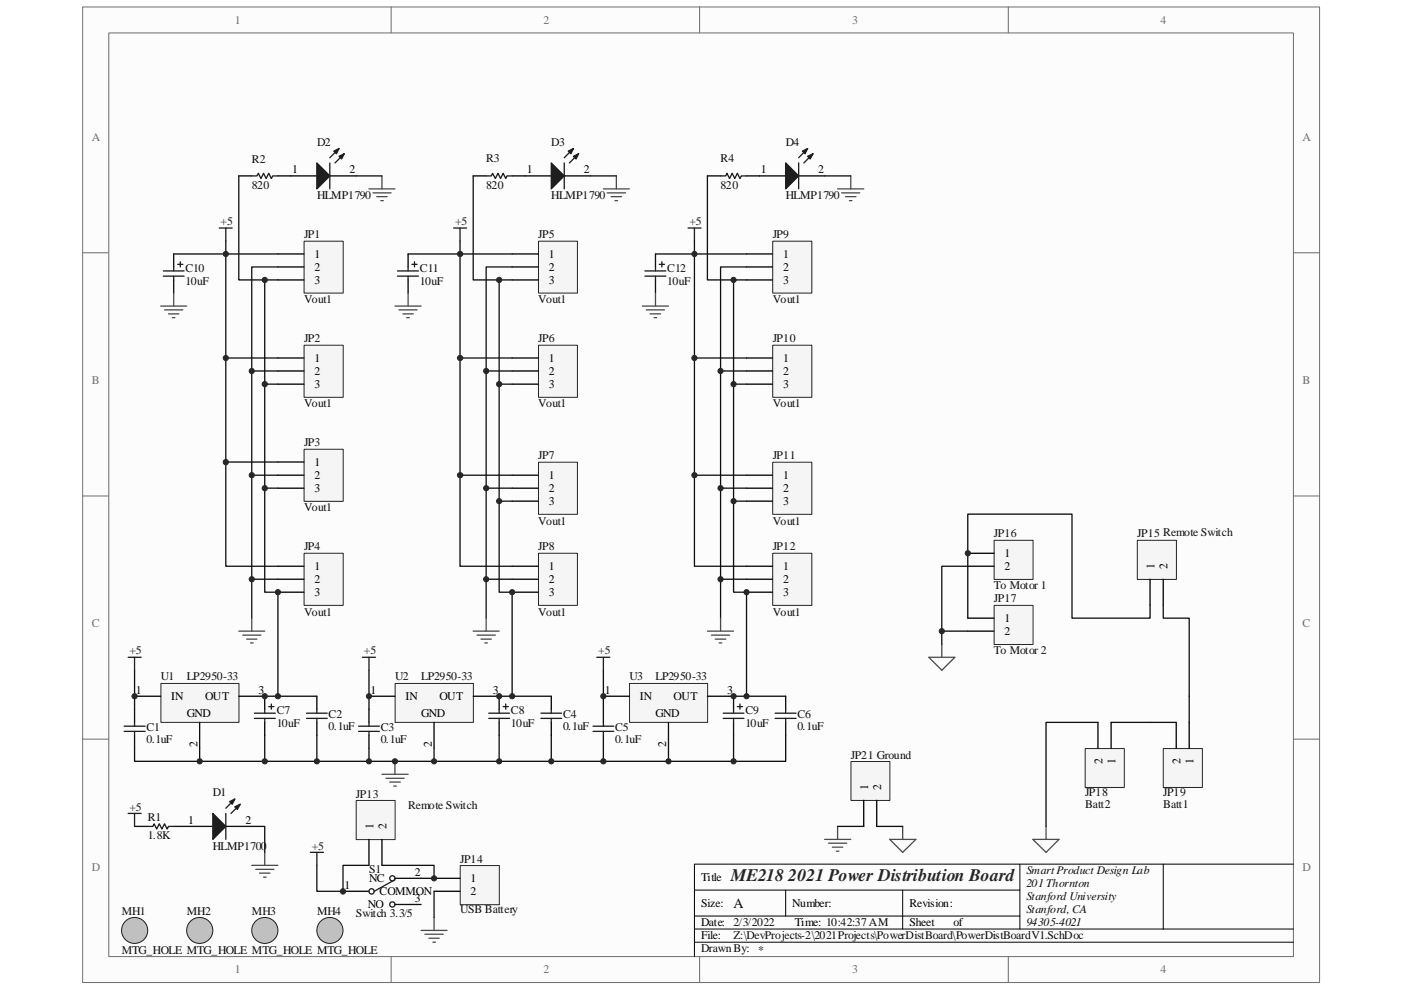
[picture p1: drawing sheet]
<svg xmlns="http://www.w3.org/2000/svg" width="297mm" height="210mm" viewBox="0 0 297 210" stroke-linecap="round" stroke-linejoin="round" font-family="sans-serif">
<path d="M17.6 1.5h262.2v206.8h-262.2z" fill="#fcfcfc"/>
<path d="M17.5 1.5h262.3v206.8h-262.3z" fill="none" stroke="#6e6e6e" stroke-width=".21"/>
<path d="M23.1 7h251.1v195.8h-251.1z" fill="#fcfcfc"/>
<g fill="none" stroke="#6e6e6e" stroke-width=".21">
<path d="M23.1 7h251.1v195.8h-251.1zM82.9 1.4v5.5M148.3 1.4v5.5M213.8 1.4v5.5M17.5 53.6h5.5M274.2 53.6h5.5M17.5 105.2h5.5M274.2 105.2h5.5M17.5 156.7h5.5M274.2 156.7h5.5M82.9 202.8v5.5M148.3 202.8v5.5"/>
<path d="M213.8 202.8v5.5"/>
</g>
<path d="M147.2 188.7h69M147.2 197h127M147.2 194.2h69M147.2 199.8h127M166.6 188.7v5.5M191.4 188.7v8.3M216.2 183.2v13.8M246.6 183.2h-99.4v19.6M274.2 183.2h-27.6v13.8" fill="none" stroke="#000" stroke-width=".21"/>
<path d="M64.5 51.2h8.3v10.9h-8.3z" fill="#f5f5f5"/>
<path d="M64.5 51.1h8.3v11h-8.3z" fill="none" stroke="#262626" stroke-width=".21"/>
<path d="M58.9 53.8h5.5M58.9 56.6h5.5M58.9 59.4h5.5" fill="none" stroke="#000" stroke-width=".28"/>
<path d="M64.5 73.2h8.3v11h-8.3z" fill="#f5f5f5"/>
<path d="M64.5 73.2h8.3v11h-8.3z" fill="none" stroke="#262626" stroke-width=".21"/>
<path d="M58.9 75.9h5.5M58.9 78.7h5.5M58.9 81.4h5.5" fill="none" stroke="#000" stroke-width=".28"/>
<path d="M64.5 95.3h8.3v11h-8.3z" fill="#f5f5f5"/>
<path d="M64.5 95.2h8.3v11.1h-8.3z" fill="none" stroke="#262626" stroke-width=".21"/>
<path d="M58.9 98h5.5M58.9 100.8h5.5M58.9 103.5h5.5" fill="none" stroke="#000" stroke-width=".28"/>
<path d="M64.5 117.3h8.3v11.1h-8.3z" fill="#f5f5f5"/>
<path d="M64.5 117.3h8.3v11.1h-8.3z" fill="none" stroke="#262626" stroke-width=".21"/>
<path d="M58.9 120.1h5.5M58.9 122.8h5.5M58.9 125.6h5.5" fill="none" stroke="#000" stroke-width=".28"/>
<path d="M114.2 51.2h8.2v10.9h-8.2z" fill="#f5f5f5"/>
<path d="M114.2 51.1h8.2v11h-8.2z" fill="none" stroke="#262626" stroke-width=".21"/>
<path d="M108.6 53.8h5.5M108.6 56.6h5.5M108.6 59.4h5.5" fill="none" stroke="#000" stroke-width=".28"/>
<path d="M114.2 73.2h8.2v11h-8.2z" fill="#f5f5f5"/>
<path d="M114.2 73.2h8.2v11h-8.2z" fill="none" stroke="#262626" stroke-width=".21"/>
<path d="M108.6 75.9h5.5M108.6 78.7h5.5M108.6 81.4h5.5" fill="none" stroke="#000" stroke-width=".28"/>
<path d="M114.2 98h8.2v11.1h-8.2z" fill="#f5f5f5"/>
<path d="M114.2 98h8.2v11.1h-8.2z" fill="none" stroke="#262626" stroke-width=".21"/>
<path d="M108.6 100.8h5.5M108.6 103.5h5.5M108.6 106.3h5.5" fill="none" stroke="#000" stroke-width=".28"/>
<path d="M114.2 117.3h8.2v11.1h-8.2z" fill="#f5f5f5"/>
<path d="M114.2 117.3h8.2v11.1h-8.2z" fill="none" stroke="#262626" stroke-width=".21"/>
<path d="M108.6 120.1h5.5M108.6 122.8h5.5M108.6 125.6h5.5" fill="none" stroke="#000" stroke-width=".28"/>
<path d="M163.9 51.2h8.2v10.9h-8.2z" fill="#f5f5f5"/>
<path d="M163.8 51.1h8.3v11h-8.3z" fill="none" stroke="#262626" stroke-width=".21"/>
<path d="M158.3 53.8h5.5M158.3 56.6h5.5M158.3 59.4h5.5" fill="none" stroke="#000" stroke-width=".28"/>
<path d="M163.9 73.2h8.2v11h-8.2z" fill="#f5f5f5"/>
<path d="M163.8 73.2h8.3v11h-8.3z" fill="none" stroke="#262626" stroke-width=".21"/>
<path d="M158.3 75.9h5.5M158.3 78.7h5.5M158.3 81.4h5.5" fill="none" stroke="#000" stroke-width=".28"/>
<path d="M163.9 98h8.2v11.1h-8.2z" fill="#f5f5f5"/>
<path d="M163.8 98h8.3v11.1h-8.3z" fill="none" stroke="#262626" stroke-width=".21"/>
<path d="M158.3 100.8h5.5M158.3 103.5h5.5M158.3 106.3h5.5" fill="none" stroke="#000" stroke-width=".28"/>
<path d="M163.9 117.3h8.2v11.1h-8.2z" fill="#f5f5f5"/>
<path d="M163.8 117.3h8.3v11.1h-8.3z" fill="none" stroke="#262626" stroke-width=".21"/>
<path d="M158.3 120.1h5.5M158.3 122.8h5.5M158.3 125.6h5.5" fill="none" stroke="#000" stroke-width=".28"/>
<path d="M34.2 144.9h16.5v8.3h-16.5z" fill="#f5f5f5"/>
<path d="M34.1 144.9h16.6v8.3h-16.6z" fill="none" stroke="#262626" stroke-width=".21"/>
<path d="M28.5 147.6h5.6M42.3 153.2v5.5M50.6 147.6h5.5" fill="none" stroke="#000" stroke-width=".28"/>
<path d="M83.8 144.9h16.6v8.3h-16.6z" fill="#f5f5f5"/>
<path d="M83.8 144.9h16.6v8.3h-16.6z" fill="none" stroke="#262626" stroke-width=".21"/>
<path d="M78.2 147.6h5.5M92 153.2v5.5M100.3 147.6h5.5" fill="none" stroke="#000" stroke-width=".28"/>
<path d="M133.5 144.9h16.5v8.3h-16.5z" fill="#f5f5f5"/>
<path d="M133.5 144.9h16.5v8.3h-16.5z" fill="none" stroke="#262626" stroke-width=".21"/>
<path d="M56.1 147.6v2.8M56.1 153.2v2.7M105.8 147.6v2.8M105.8 153.2v2.7M127.9 147.6h5.5M141.7 153.2v5.5M150 147.6h5.5v2.8M155.5 153.2v2.7" fill="none" stroke="#000" stroke-width=".28"/>
<g fill="none" stroke="#1c1c1c" stroke-width=".28">
<path d="M53.9 151.2h4.5M53.9 152.3h4.5M56.1 150.4v.8M56.1 152.3v.9M57 149.8h1.1M57.5 149.3v1.1M103.6 151.2h4.4M103.6 152.3h4.4M105.8 150.4v.8M105.8 152.3v.9M106.7 149.8h1.1M107.2 149.3v1.1"/>
<path d="M153.3 151.2h4.4M153.3 152.3h4.4M155.5 150.4v.8M155.5 152.3v.9M156.3 149.8h1.1M156.9 149.3v1.1"/>
</g>
<circle cx="28.6" cy="197.3" r="2.77" fill="#c0c0c0"/>
<circle cx="28.6" cy="197.3" r="2.77" fill="none" stroke="#1c1c1c" stroke-width=".21"/>
<circle cx="42.4" cy="197.3" r="2.77" fill="#c0c0c0"/>
<circle cx="42.4" cy="197.3" r="2.77" fill="none" stroke="#1c1c1c" stroke-width=".21"/>
<circle cx="56.2" cy="197.3" r="2.77" fill="#c0c0c0"/>
<circle cx="56.2" cy="197.3" r="2.77" fill="none" stroke="#1c1c1c" stroke-width=".21"/>
<circle cx="70" cy="197.3" r="2.77" fill="#c0c0c0"/>
<circle cx="70" cy="197.3" r="2.77" fill="none" stroke="#1c1c1c" stroke-width=".21"/>
<path d="M61.7 37.3h5.5M69.9 37.3h5.6" fill="none" stroke="#000" stroke-width=".28"/>
<path d="M67.2 34.5l2.7 2.8-2.7 2.7z" fill="#1c1c1c"/>
<path d="M67.2 34.5l2.7 2.8-2.7 2.7zM71.9 31.5l-2 1.9M73 32.6l-2 1.9" fill="none" stroke="#1c1c1c" stroke-width=".28"/>
<path d="M71.9 33.1l1.1-.5-.6 1.1z" fill="#1c1c1c"/>
<path d="M71.9 33.1l1.1-.5-.6 1.1z" fill="none" stroke="#1c1c1c" stroke-width=".28"/>
<path d="M70.8 32l1.1-.5-.6 1.1z" fill="#1c1c1c"/>
<path d="M69.9 34.5v5.5M70.8 32l1.1-.5-.6 1.1z" fill="none" stroke="#1c1c1c" stroke-width=".28"/>
<path d="M111.3 37.3h5.6M119.6 37.3h5.6" fill="none" stroke="#000" stroke-width=".28"/>
<path d="M116.9 34.5l2.7 2.8-2.7 2.7z" fill="#1c1c1c"/>
<path d="M116.9 34.5l2.7 2.8-2.7 2.7zM121.6 31.5l-2 1.9M122.7 32.6l-2 1.9" fill="none" stroke="#1c1c1c" stroke-width=".28"/>
<path d="M121.6 33.1l1.1-.5-.6 1.1z" fill="#1c1c1c"/>
<path d="M121.6 33.1l1.1-.5-.6 1.1z" fill="none" stroke="#1c1c1c" stroke-width=".28"/>
<path d="M120.5 32l1.1-.5-.6 1.1z" fill="#1c1c1c"/>
<path d="M119.6 34.5v5.5M120.5 32l1.1-.5-.6 1.1z" fill="none" stroke="#1c1c1c" stroke-width=".28"/>
<path d="M161 37.3h5.6M169.3 37.3h5.5" fill="none" stroke="#000" stroke-width=".28"/>
<path d="M166.6 34.5l2.7 2.8-2.7 2.7z" fill="#1c1c1c"/>
<path d="M166.6 34.5l2.7 2.8-2.7 2.7zM171.2 31.5l-1.9 1.9M172.4 32.6l-2 1.9" fill="none" stroke="#1c1c1c" stroke-width=".28"/>
<path d="M171.2 33.1l1.2-.5-.6 1.1z" fill="#1c1c1c"/>
<path d="M171.2 33.1l1.2-.5-.6 1.1z" fill="none" stroke="#1c1c1c" stroke-width=".28"/>
<path d="M170.1 32l1.1-.5-.5 1.1z" fill="#1c1c1c"/>
<path d="M169.3 34.5v5.5M170.1 32l1.1-.5-.5 1.1z" fill="none" stroke="#1c1c1c" stroke-width=".28"/>
<path d="M42.3 158.7v2.7h99.4v-2.7M56.1 155.9v5.5" fill="none" stroke="#0e0e0e" stroke-width=".28"/>
<circle cx="56.1" cy="161.4" r=".55" fill="#262626"/>
<circle cx="56.1" cy="161.4" r=".55" fill="none" stroke="#262626" stroke-width=".21"/>
<path d="M105.8 155.9v5.5" fill="none" stroke="#0e0e0e" stroke-width=".28"/>
<circle cx="105.8" cy="161.4" r=".55" fill="#262626"/>
<circle cx="105.8" cy="161.4" r=".55" fill="none" stroke="#262626" stroke-width=".21"/>
<path d="M155.5 155.9v5.5h-13.8" fill="none" stroke="#0e0e0e" stroke-width=".28"/>
<circle cx="141.7" cy="161.4" r=".55" fill="#262626"/>
<circle cx="141.7" cy="161.4" r=".55" fill="none" stroke="#262626" stroke-width=".21"/>
<path d="M92 158.7v2.7" fill="none" stroke="#0e0e0e" stroke-width=".28"/>
<circle cx="92" cy="161.4" r=".55" fill="#262626"/>
<circle cx="92" cy="161.4" r=".55" fill="none" stroke="#262626" stroke-width=".21"/>
<path d="M67.2 147.6v2.8M67.2 153.2v2.7M116.9 147.6v2.8M116.9 153.2v2.7M166.6 147.6v2.8M166.6 153.2v2.7" fill="none" stroke="#000" stroke-width=".28"/>
<path d="M65 152.3h4.4M65 151.2h4.4M67.2 150.4v.8M67.2 152.3v.9M114.7 152.3h4.4M114.7 151.2h4.4M116.9 150.4v.8M116.9 152.3v.9M164.3 152.3h4.5M164.3 151.2h4.5M166.6 150.4v.8M166.6 152.3v.9" fill="none" stroke="#1c1c1c" stroke-width=".28"/>
<path d="M56.1 147.6h11.1" fill="none" stroke="#0e0e0e" stroke-width=".28"/>
<circle cx="56.1" cy="147.6" r=".55" fill="#262626"/>
<circle cx="56.1" cy="147.6" r=".55" fill="none" stroke="#262626" stroke-width=".21"/>
<path d="M67.2 155.9v5.5" fill="none" stroke="#0e0e0e" stroke-width=".28"/>
<circle cx="67.2" cy="161.4" r=".55" fill="#262626"/>
<circle cx="67.2" cy="161.4" r=".55" fill="none" stroke="#262626" stroke-width=".21"/>
<path d="M105.8 147.6h11.1" fill="none" stroke="#0e0e0e" stroke-width=".28"/>
<circle cx="105.8" cy="147.6" r=".55" fill="#262626"/>
<circle cx="105.8" cy="147.6" r=".55" fill="none" stroke="#262626" stroke-width=".21"/>
<path d="M116.9 155.9v5.5" fill="none" stroke="#0e0e0e" stroke-width=".28"/>
<circle cx="116.9" cy="161.4" r=".55" fill="#262626"/>
<circle cx="116.9" cy="161.4" r=".55" fill="none" stroke="#262626" stroke-width=".21"/>
<path d="M155.5 147.6h11.1" fill="none" stroke="#0e0e0e" stroke-width=".28"/>
<circle cx="155.5" cy="147.6" r=".55" fill="#262626"/>
<circle cx="155.5" cy="147.6" r=".55" fill="none" stroke="#262626" stroke-width=".21"/>
<path d="M166.6 155.9v5.5h-11.1" fill="none" stroke="#0e0e0e" stroke-width=".28"/>
<circle cx="155.5" cy="161.4" r=".55" fill="#262626"/>
<circle cx="155.5" cy="161.4" r=".55" fill="none" stroke="#262626" stroke-width=".21"/>
<path d="M81 164.2h5.5M81.8 165h3.9M82.6 165.8h2.3M83.5 166.7h.5M83.7 161.4v2.8" fill="none" stroke="#4c4c4c" stroke-width=".28"/>
<circle cx="83.7" cy="161.4" r=".55" fill="#262626"/>
<circle cx="83.7" cy="161.4" r=".55" fill="none" stroke="#262626" stroke-width=".21"/>
<path d="M58.9 56.6h-5.5v74.5M108.6 56.6h-5.5v74.5M158.3 56.6h-5.5v74.5M53.4 78.7h5.5" fill="none" stroke="#0e0e0e" stroke-width=".28"/>
<g fill="none" stroke="#4c4c4c" stroke-width=".28">
<path d="M50.6 133.8h5.5M51.5 134.7h3.8M52.3 135.5h2.2M53.1 136.3h.6M53.4 131.1v2.7M100.3 133.8h5.5M101.1 134.7h3.9M102 135.5h2.2M102.8 136.3h.5M103.1 131.1v2.7M150 133.8h5.5M150.8 134.7h3.9"/>
<path d="M151.6 135.5h2.3M152.5 136.3h.5M152.8 131.1v2.7"/>
</g>
<circle cx="53.4" cy="78.7" r=".55" fill="#262626"/>
<circle cx="53.4" cy="78.7" r=".55" fill="none" stroke="#262626" stroke-width=".21"/>
<path d="M53.4 100.8h5.5" fill="none" stroke="#0e0e0e" stroke-width=".28"/>
<circle cx="53.4" cy="100.7" r=".55" fill="#262626"/>
<circle cx="53.4" cy="100.7" r=".55" fill="none" stroke="#262626" stroke-width=".21"/>
<path d="M53.4 122.8h5.5" fill="none" stroke="#0e0e0e" stroke-width=".28"/>
<circle cx="53.4" cy="122.8" r=".55" fill="#262626"/>
<circle cx="53.4" cy="122.8" r=".55" fill="none" stroke="#262626" stroke-width=".21"/>
<path d="M103.1 78.7h5.5" fill="none" stroke="#0e0e0e" stroke-width=".28"/>
<circle cx="103.1" cy="78.7" r=".55" fill="#262626"/>
<circle cx="103.1" cy="78.7" r=".55" fill="none" stroke="#262626" stroke-width=".21"/>
<path d="M103.1 103.5h5.5" fill="none" stroke="#0e0e0e" stroke-width=".28"/>
<circle cx="103.1" cy="103.5" r=".55" fill="#262626"/>
<circle cx="103.1" cy="103.5" r=".55" fill="none" stroke="#262626" stroke-width=".21"/>
<path d="M103.1 122.8h5.5" fill="none" stroke="#0e0e0e" stroke-width=".28"/>
<circle cx="103.1" cy="122.8" r=".55" fill="#262626"/>
<circle cx="103.1" cy="122.8" r=".55" fill="none" stroke="#262626" stroke-width=".21"/>
<path d="M152.8 78.7h5.5" fill="none" stroke="#0e0e0e" stroke-width=".28"/>
<circle cx="152.8" cy="78.7" r=".56" fill="#262626"/>
<circle cx="152.8" cy="78.7" r=".56" fill="none" stroke="#262626" stroke-width=".21"/>
<path d="M152.8 103.5h5.5" fill="none" stroke="#0e0e0e" stroke-width=".28"/>
<circle cx="152.8" cy="103.5" r=".55" fill="#262626"/>
<circle cx="152.8" cy="103.5" r=".55" fill="none" stroke="#262626" stroke-width=".21"/>
<path d="M152.8 122.8h5.5" fill="none" stroke="#0e0e0e" stroke-width=".28"/>
<circle cx="152.8" cy="122.8" r=".55" fill="#262626"/>
<circle cx="152.8" cy="122.8" r=".55" fill="none" stroke="#262626" stroke-width=".21"/>
<path d="M46.5 48.3h2.7M47.9 48.3v2.8M96.2 48.3h2.7M97.5 48.3v2.8M145.9 48.3h2.7M147.2 48.3v2.8" fill="none" stroke="#1c1c1c" stroke-width=".28"/>
<path d="M47.9 51.1v2.7h11M47.9 53.8v22.1h11M47.9 75.9v22.1h11" fill="none" stroke="#0e0e0e" stroke-width=".28"/>
<circle cx="47.9" cy="75.9" r=".55" fill="#262626"/>
<circle cx="47.9" cy="75.9" r=".55" fill="none" stroke="#262626" stroke-width=".21"/>
<path d="M47.9 98v22.1h11" fill="none" stroke="#0e0e0e" stroke-width=".28"/>
<circle cx="47.9" cy="98" r=".56" fill="#262626"/>
<circle cx="47.9" cy="98" r=".56" fill="none" stroke="#262626" stroke-width=".21"/>
<path d="M97.5 51.1v2.7h11.1M97.5 53.8v22.1h11.1M97.5 75.9v24.9h11.1" fill="none" stroke="#0e0e0e" stroke-width=".28"/>
<circle cx="97.6" cy="75.9" r=".56" fill="#262626"/>
<circle cx="97.6" cy="75.9" r=".56" fill="none" stroke="#262626" stroke-width=".21"/>
<path d="M97.5 100.8v19.3h11.1" fill="none" stroke="#0e0e0e" stroke-width=".28"/>
<circle cx="97.6" cy="100.8" r=".56" fill="#262626"/>
<circle cx="97.6" cy="100.8" r=".56" fill="none" stroke="#262626" stroke-width=".21"/>
<path d="M147.2 51.1v2.7h11.1M147.2 53.8v22.1h11.1M147.2 75.9v24.9h11.1" fill="none" stroke="#0e0e0e" stroke-width=".28"/>
<circle cx="147.2" cy="75.9" r=".55" fill="#262626"/>
<circle cx="147.2" cy="75.9" r=".55" fill="none" stroke="#262626" stroke-width=".21"/>
<path d="M147.2 100.8v19.3h11.1" fill="none" stroke="#0e0e0e" stroke-width=".28"/>
<circle cx="147.2" cy="100.7" r=".55" fill="#262626"/>
<circle cx="147.2" cy="100.7" r=".55" fill="none" stroke="#262626" stroke-width=".21"/>
<path d="M58.9 59.4h-2.8v22h2.8M56.1 81.4v22.1h2.8" fill="none" stroke="#0e0e0e" stroke-width=".28"/>
<circle cx="56.1" cy="81.4" r=".55" fill="#262626"/>
<circle cx="56.1" cy="81.4" r=".55" fill="none" stroke="#262626" stroke-width=".21"/>
<path d="M56.1 103.5v22.1h2.8" fill="none" stroke="#0e0e0e" stroke-width=".28"/>
<circle cx="56.1" cy="103.5" r=".55" fill="#262626"/>
<circle cx="56.1" cy="103.5" r=".55" fill="none" stroke="#262626" stroke-width=".21"/>
<path d="M58.9 125.6v22" fill="none" stroke="#0e0e0e" stroke-width=".28"/>
<circle cx="58.9" cy="125.6" r=".55" fill="#262626"/>
<circle cx="58.9" cy="125.6" r=".55" fill="none" stroke="#262626" stroke-width=".21"/>
<circle cx="58.9" cy="147.6" r=".55" fill="#262626"/>
<circle cx="58.9" cy="147.6" r=".55" fill="none" stroke="#262626" stroke-width=".21"/>
<path d="M108.6 59.4h-2.8v22h2.8M105.8 81.4v24.9h2.8" fill="none" stroke="#0e0e0e" stroke-width=".28"/>
<circle cx="105.8" cy="81.4" r=".55" fill="#262626"/>
<circle cx="105.8" cy="81.4" r=".55" fill="none" stroke="#262626" stroke-width=".21"/>
<path d="M105.8 106.3v19.3h2.8" fill="none" stroke="#0e0e0e" stroke-width=".28"/>
<circle cx="105.8" cy="106.3" r=".55" fill="#262626"/>
<circle cx="105.8" cy="106.3" r=".55" fill="none" stroke="#262626" stroke-width=".21"/>
<path d="M158.3 59.4h-2.8v22h2.8M155.5 81.4v24.9h2.8" fill="none" stroke="#0e0e0e" stroke-width=".28"/>
<circle cx="155.5" cy="81.4" r=".55" fill="#262626"/>
<circle cx="155.5" cy="81.4" r=".55" fill="none" stroke="#262626" stroke-width=".21"/>
<path d="M155.5 106.3v19.3h2.8" fill="none" stroke="#0e0e0e" stroke-width=".28"/>
<circle cx="155.5" cy="106.3" r=".55" fill="#262626"/>
<circle cx="155.5" cy="106.3" r=".55" fill="none" stroke="#262626" stroke-width=".21"/>
<path d="M108.6 125.6v22" fill="none" stroke="#0e0e0e" stroke-width=".28"/>
<circle cx="108.6" cy="125.6" r=".55" fill="#262626"/>
<circle cx="108.6" cy="125.6" r=".55" fill="none" stroke="#262626" stroke-width=".21"/>
<circle cx="108.6" cy="147.6" r=".55" fill="#262626"/>
<circle cx="108.6" cy="147.6" r=".55" fill="none" stroke="#262626" stroke-width=".21"/>
<path d="M158.3 125.6v22" fill="none" stroke="#0e0e0e" stroke-width=".28"/>
<circle cx="158.3" cy="125.6" r=".55" fill="#262626"/>
<circle cx="158.3" cy="125.6" r=".55" fill="none" stroke="#262626" stroke-width=".21"/>
<circle cx="158.3" cy="147.6" r=".55" fill="#262626"/>
<circle cx="158.3" cy="147.6" r=".55" fill="none" stroke="#262626" stroke-width=".21"/>
<path d="M50.6 37.3h2.8M58.9 37.3h2.8M100.3 37.3h2.8M108.6 37.3h2.7M150 37.3h2.8M158.3 37.3h2.7" fill="none" stroke="#000" stroke-width=".28"/>
<path d="M53.4 37.3h1.1l.3-.6 .5 1.1 .6-1.1 .5 1.1 .6-1.1 .5 1.1 .3-.5h1.1M103.1 37.3h1.1l.2-.6 .6 1.1 .6-1.1 .5 1.1 .6-1.1 .5 1.1 .3-.5h1.1M152.8 37.3h1.1l.2-.6 .6 1.1 .5-1.1 .6 1.1 .5-1.1 .6 1.1 .3-.5h1.1" fill="none" stroke="#1c1c1c" stroke-width=".28"/>
<path d="M50.6 37.3v22.1h5.5" fill="none" stroke="#0e0e0e" stroke-width=".28"/>
<circle cx="56.1" cy="59.4" r=".55" fill="#262626"/>
<circle cx="56.1" cy="59.4" r=".55" fill="none" stroke="#262626" stroke-width=".21"/>
<path d="M100.3 37.3v22.1h5.5" fill="none" stroke="#0e0e0e" stroke-width=".28"/>
<circle cx="105.8" cy="59.4" r=".55" fill="#262626"/>
<circle cx="105.8" cy="59.4" r=".55" fill="none" stroke="#262626" stroke-width=".21"/>
<path d="M150 37.3v22.1h5.5" fill="none" stroke="#0e0e0e" stroke-width=".28"/>
<circle cx="155.5" cy="59.4" r=".55" fill="#262626"/>
<circle cx="155.5" cy="59.4" r=".55" fill="none" stroke="#262626" stroke-width=".21"/>
<g fill="none" stroke="#4c4c4c" stroke-width=".28">
<path d="M81 37.3v2.7M130.7 37.3v2.7M180.4 37.3v2.7M78.2 40h5.5M79.1 40.9h3.8M79.9 41.7h2.2M80.7 42.5h.6M127.9 40h5.5M128.7 40.9h3.9M129.6 41.7h2.2M130.4 42.5h.5M177.6 40h5.5"/>
<path d="M178.4 40.9h3.9M179.3 41.7h2.2M180.1 42.5h.5"/>
</g>
<path d="M75.5 37.3h5.5M125.2 37.3h5.5M174.8 37.3h5.6M28.5 158.7v2.7h13.8" fill="none" stroke="#0e0e0e" stroke-width=".28"/>
<g fill="none" stroke="#1c1c1c" stroke-width=".28">
<path d="M27.2 139.4h2.7M28.5 139.4v2.7M76.8 139.4h2.8M78.2 139.4v2.7M126.5 139.4h2.8M127.9 139.4v2.7M26.3 154h4.5M26.3 155.1h4.5M28.5 153.2v.8M28.5 155.1v.8M76 154h4.4M76 155.1h4.4"/>
<path d="M78.2 153.2v.8M78.2 155.1v.8M125.7 154h4.4M125.7 155.1h4.4M127.9 153.2v.8M127.9 155.1v.8"/>
</g>
<path d="M28.5 150.4v2.8M28.5 155.9v2.8M78.2 150.4v2.8M78.2 155.9v2.8M127.9 150.4v2.8M127.9 155.9v2.8" fill="none" stroke="#000" stroke-width=".28"/>
<circle cx="42.3" cy="161.4" r=".55" fill="#262626"/>
<circle cx="42.3" cy="161.4" r=".55" fill="none" stroke="#262626" stroke-width=".21"/>
<path d="M78.2 158.7v2.7" fill="none" stroke="#0e0e0e" stroke-width=".28"/>
<circle cx="78.2" cy="161.4" r=".55" fill="#262626"/>
<circle cx="78.2" cy="161.4" r=".55" fill="none" stroke="#262626" stroke-width=".21"/>
<path d="M127.9 158.7v2.7" fill="none" stroke="#0e0e0e" stroke-width=".28"/>
<circle cx="127.9" cy="161.4" r=".55" fill="#262626"/>
<circle cx="127.9" cy="161.4" r=".55" fill="none" stroke="#262626" stroke-width=".21"/>
<path d="M127.9 142.1v8.3" fill="none" stroke="#0e0e0e" stroke-width=".28"/>
<circle cx="127.9" cy="147.6" r=".55" fill="#262626"/>
<circle cx="127.9" cy="147.6" r=".55" fill="none" stroke="#262626" stroke-width=".21"/>
<path d="M78.2 142.1v8.3" fill="none" stroke="#0e0e0e" stroke-width=".28"/>
<circle cx="78.2" cy="147.6" r=".55" fill="#262626"/>
<circle cx="78.2" cy="147.6" r=".55" fill="none" stroke="#262626" stroke-width=".21"/>
<path d="M28.5 142.1v8.3" fill="none" stroke="#0e0e0e" stroke-width=".28"/>
<circle cx="28.5" cy="147.6" r=".55" fill="#262626"/>
<circle cx="28.5" cy="147.6" r=".55" fill="none" stroke="#262626" stroke-width=".21"/>
<g fill="none" stroke="#1c1c1c" stroke-width=".28">
<path d="M83.7 186.5l-4.4 2.5"/>
<circle cx="78.8" cy="189" r=".56"/>
<circle cx="83.2" cy="191.8" r=".55"/>
<circle cx="83.2" cy="186.2" r=".55"/>
</g>
<path d="M72.7 189h5.5M83.7 186.2h5.6M83.7 191.8h5.6" fill="none" stroke="#000" stroke-width=".28"/>
<path d="M75.6 169.8h8.2v8.2h-8.2z" fill="#f5f5f5"/>
<path d="M75.5 169.7h8.3v8.3h-8.3z" fill="none" stroke="#262626" stroke-width=".21"/>
<path d="M78.2 178v5.5M81 178v5.5" fill="none" stroke="#000" stroke-width=".28"/>
<path d="M97.6 183.6h8.3v8.2h-8.3z" fill="#f5f5f5"/>
<path d="M97.6 183.5h8.3v8.3h-8.3z" fill="none" stroke="#262626" stroke-width=".21"/>
<path d="M92 186.2h5.5M92 189h5.5" fill="none" stroke="#000" stroke-width=".28"/>
<path d="M89.3 197.3h5.5M90.1 198.1h3.9M90.9 198.9h2.2M91.8 199.8h.5M92 194.5v2.8" fill="none" stroke="#4c4c4c" stroke-width=".28"/>
<path d="M65.8 180.7h2.8M67.2 180.7v2.8" fill="none" stroke="#1c1c1c" stroke-width=".28"/>
<path d="M67.2 183.5v5.5h5.5v-5.5h5.5M81 183.5h11v2.7h-2.7M92 189v5.5" fill="none" stroke="#0e0e0e" stroke-width=".28"/>
<circle cx="72.7" cy="189" r=".56" fill="#262626"/>
<circle cx="72.7" cy="189" r=".56" fill="none" stroke="#262626" stroke-width=".21"/>
<path d="M246.7 158.7h8.2v8.3h-8.2z" fill="#f5f5f5"/>
<path d="M246.6 158.7h8.3v8.3h-8.3z" fill="none" stroke="#262626" stroke-width=".21"/>
<path d="M249.4 153.2v5.5M252.1 153.2v5.5" fill="none" stroke="#000" stroke-width=".28"/>
<path d="M230.1 158.7h8.3v8.3h-8.3z" fill="#f5f5f5"/>
<path d="M230.1 158.7h8.3v8.3h-8.3z" fill="none" stroke="#262626" stroke-width=".21"/>
<path d="M232.8 153.2v5.5M235.6 153.2v5.5" fill="none" stroke="#000" stroke-width=".28"/>
<path d="M241.2 114.6h8.2v8.3h-8.2z" fill="#f5f5f5"/>
<path d="M241.1 114.6h8.3v8.3h-8.3z" fill="none" stroke="#262626" stroke-width=".21"/>
<path d="M243.8 122.8v5.5M246.6 122.8v5.5" fill="none" stroke="#000" stroke-width=".28"/>
<path d="M210.8 128.4h8.2v8.3h-8.2z" fill="#f5f5f5"/>
<path d="M210.8 128.4h8.2v8.3h-8.2z" fill="none" stroke="#262626" stroke-width=".21"/>
<path d="M205.2 131.1h5.5M205.2 133.8h5.5" fill="none" stroke="#000" stroke-width=".28"/>
<path d="M210.8 114.6h8.2v8.3h-8.2z" fill="#f5f5f5"/>
<path d="M210.8 114.6h8.2v8.3h-8.2z" fill="none" stroke="#262626" stroke-width=".21"/>
<path d="M205.2 117.3h5.5M205.2 120.1h5.5" fill="none" stroke="#000" stroke-width=".28"/>
<path d="M196.9 139.4h5.5l-2.7 2.7zM199.7 136.6v2.8M219 178h5.5l-2.7 2.7zM221.8 175.2v2.8" fill="none" stroke="#4c4c4c" stroke-width=".28"/>
<path d="M205.2 133.8h-5.5v2.8M205.2 120.1h-5.5v13.7" fill="none" stroke="#0e0e0e" stroke-width=".28"/>
<circle cx="199.7" cy="133.8" r=".55" fill="#262626"/>
<circle cx="199.7" cy="133.8" r=".55" fill="none" stroke="#262626" stroke-width=".21"/>
<path d="M243.8 128.3v2.8h-16.5v-22.1h-22.1v22.1M246.6 128.3v2.8h5.5v16.5" fill="none" stroke="#0e0e0e" stroke-width=".28"/>
<path d="M39.6 175.2h5.5M47.9 175.2h5.5" fill="none" stroke="#000" stroke-width=".28"/>
<path d="M45.1 172.5l2.8 2.7-2.8 2.8z" fill="#1c1c1c"/>
<path d="M45.1 172.5l2.8 2.7-2.8 2.8zM49.8 169.4l-1.9 2M50.9 170.5l-1.9 2" fill="none" stroke="#1c1c1c" stroke-width=".28"/>
<path d="M49.8 171.1l1.1-.6-.6 1.1z" fill="#1c1c1c"/>
<path d="M49.8 171.1l1.1-.6-.6 1.1z" fill="none" stroke="#1c1c1c" stroke-width=".28"/>
<path d="M48.7 170l1.1-.6-.6 1.1z" fill="#1c1c1c"/>
<path d="M27.2 172.5h2.7M28.5 172.5v2.7M31.3 175.2h1.1l.3-.5 .5 1.1 .6-1.1 .5 1.1 .6-1.1 .5 1.1 .3-.6h1.1M47.9 172.5v5.5M48.7 170l1.1-.6-.6 1.1z" fill="none" stroke="#1c1c1c" stroke-width=".28"/>
<path d="M28.5 175.2h2.8M36.8 175.2h2.8" fill="none" stroke="#000" stroke-width=".28"/>
<path d="M53.4 183.5h5.5M54.2 184.3h3.9M55 185.1h2.2M55.9 186h.5M56.1 180.7v2.8" fill="none" stroke="#4c4c4c" stroke-width=".28"/>
<path d="M232.8 153.2h-11v22M243.8 153.2h5.6M252.1 147.6v5.6M53.4 175.2h2.7v5.5" fill="none" stroke="#0e0e0e" stroke-width=".28"/>
<circle cx="205.2" cy="117.3" r=".55" fill="#262626"/>
<circle cx="205.2" cy="117.3" r=".55" fill="none" stroke="#262626" stroke-width=".21"/>
<circle cx="92" cy="186.2" r=".55" fill="#262626"/>
<circle cx="92" cy="186.2" r=".55" fill="none" stroke="#262626" stroke-width=".21"/>
<path d="M180.5 161.5h8.2v8.2h-8.2z" fill="#f5f5f5"/>
<path d="M180.4 161.5h8.3v8.2h-8.3z" fill="none" stroke="#262626" stroke-width=".21"/>
<path d="M36.8 53.8v2.8M36.8 59.4v2.7M86.5 53.8v2.8M86.5 59.4v2.7M139 53.8v2.8M139 59.4v2.7M183.1 169.7v5.5M185.9 169.7v5.5" fill="none" stroke="#000" stroke-width=".28"/>
<path d="M174.8 178h5.6M175.7 178.8h3.8M176.5 179.6h2.2M177.6 175.2v2.8M188.6 178h5.6l-2.8 2.7zM191.4 175.2v2.8M177.3 180.5h.6" fill="none" stroke="#4c4c4c" stroke-width=".28"/>
<path d="M36.8 53.8h11.1M235.6 153.2h8.2M177.6 175.2h5.5M185.9 175.2h5.5" fill="none" stroke="#0e0e0e" stroke-width=".28"/>
<g fill="none" stroke="#1c1c1c" stroke-width=".28">
<path d="M34.6 57.4h4.4M34.6 58.5h4.4M36.8 56.6v.8M36.8 58.5v.9M37.7 56h1.1M38.2 55.5v1.1M84.3 57.4h4.4M84.3 58.5h4.4M86.5 56.6v.8M86.5 58.5v.9M87.3 56h1.1M87.9 55.5v1.1"/>
<path d="M136.7 57.4h4.5M136.7 58.5h4.5M139 56.6v.8M139 58.5v.9M139.8 56h1.1M140.3 55.5v1.1"/>
</g>
<circle cx="47.9" cy="53.8" r=".55" fill="#262626"/>
<circle cx="47.9" cy="53.8" r=".55" fill="none" stroke="#262626" stroke-width=".21"/>
<path d="M86.5 53.8h11" fill="none" stroke="#0e0e0e" stroke-width=".28"/>
<circle cx="97.6" cy="53.8" r=".56" fill="#262626"/>
<circle cx="97.6" cy="53.8" r=".56" fill="none" stroke="#262626" stroke-width=".21"/>
<path d="M139 53.8h8.2" fill="none" stroke="#0e0e0e" stroke-width=".28"/>
<circle cx="147.2" cy="53.8" r=".55" fill="#262626"/>
<circle cx="147.2" cy="53.8" r=".55" fill="none" stroke="#262626" stroke-width=".21"/>
<g fill="none" stroke="#4c4c4c" stroke-width=".28">
<path d="M34.1 64.9h5.5M34.9 65.7h3.9M35.7 66.5h2.2M36.5 67.4h.6M36.8 62.1v2.8M83.7 64.9h5.6M84.6 65.7h3.8M85.4 66.5h2.2M86.2 67.4h.6M86.5 62.1v2.8M136.2 64.9h5.5M137 65.7h3.9"/>
<path d="M137.8 66.5h2.3M138.7 67.4h.5M139 62.1v2.8"/>
</g>
<text font-size="3.7" fill="#262626" x="155" y="186.8">ME218 2021 Power Distribution Board</text>
<text font-size="3" fill="#0e0e0e" x="155.5" y="192.4">A</text>
<g font-size="2.5" fill="#706f64">
<text x="49.8" y="5">1</text>
<text x="115.2" y="5">2</text>
<text x="180.7" y="5">3</text>
<text x="246.1" y="5">4</text>
<text x="19.5" y="29.8">A</text>
<text x="276.2" y="29.8">A</text>
<text x="19.5" y="81.4">B</text>
<text x="276.2" y="81.4">B</text>
<text x="19.5" y="133">C</text>
<text x="276.2" y="133">C</text>
<text x="19.5" y="184.6">D</text>
<text x="276.2" y="184.6">D</text>
<text x="49.8" y="206.3">1</text>
<text x="115.2" y="206.3">2</text>
<text x="180.7" y="206.3">3</text>
<text x="246.1" y="206.3">4</text>
</g>
<g font-size="2.5" fill="#0e0e0e">
<text x="53.4" y="34.5">R2</text>
<text x="67.2" y="30.9">D2</text>
<text x="103.1" y="34.2">R3</text>
<text x="116.9" y="30.9">D3</text>
<text x="152.8" y="34.2">R4</text>
<text x="166.6" y="30.9">D4</text>
<text x="53.4" y="40">820</text>
<text x="103.1" y="40">820</text>
<text x="152.8" y="40">820</text>
<text x="67.2" y="42.2">HLMP1790</text>
<text x="116.9" y="42.2">HLMP1790</text>
<text x="166.6" y="42.2">HLMP1790</text>
<text x="64.5" y="50.5">JP1</text>
<text x="114.1" y="50.5">JP5</text>
<text x="163.8" y="50.5">JP9</text>
<text x="39.3" y="57.7">C10</text>
<text x="89" y="57.7">C11</text>
<text x="141.5" y="57.7">C12</text>
<text x="39.3" y="60.5">10uF</text>
<text x="64.5" y="64.3">Vout1</text>
<text x="89" y="60.5">10uF</text>
<text x="114.1" y="64.3">Vout1</text>
<text x="141.5" y="60.5">10uF</text>
<text x="163.8" y="64.3">Vout1</text>
<text x="64.5" y="72.6">JP2</text>
<text x="114.1" y="72.6">JP6</text>
<text x="163.8" y="72.6">JP10</text>
<text x="64.5" y="86.4">Vout1</text>
<text x="114.1" y="86.4">Vout1</text>
<text x="163.8" y="86.4">Vout1</text>
<text x="64.5" y="94.7">JP3</text>
<text x="114.1" y="97.4">JP7</text>
<text x="163.8" y="97.4">JP11</text>
<text x="64.5" y="108.4">Vout1</text>
<text x="114.1" y="111.2">Vout1</text>
<text x="163.8" y="111.2">Vout1</text>
<text x="210.7" y="114">JP16</text>
<text x="241.1" y="114">JP15 Remote Switch</text>
<text x="64.5" y="116.7">JP4</text>
<text x="114.1" y="116.7">JP8</text>
<text x="163.8" y="116.7">JP12</text>
<text x="210.7" y="125">To Motor 1</text>
<text x="64.5" y="130.5">Vout1</text>
<text x="114.1" y="130.5">Vout1</text>
<text x="163.8" y="130.5">Vout1</text>
<text x="210.7" y="127.7">JP17</text>
<text x="210.7" y="138.8">To Motor 2</text>
<text x="34.1" y="144.3">U1</text>
<text x="39.6" y="144.3">LP2950-33</text>
<text x="83.8" y="144.3">U2</text>
<text x="89.3" y="144.3">LP2950-33</text>
<text x="133.5" y="144.3">U3</text>
<text x="139" y="144.3">LP2950-33</text>
<text x="31.1" y="155">C1</text>
<text x="58.7" y="154.2">10uF</text>
<text x="58.7" y="151.5">C7</text>
<text x="69.7" y="154.8">0.1uF</text>
<text x="69.7" y="152.3">C2</text>
<text x="80.7" y="155">C3</text>
<text x="108.3" y="154.2">10uF</text>
<text x="108.3" y="151.5">C8</text>
<text x="119.4" y="154.8">0.1uF</text>
<text x="119.4" y="152.3">C4</text>
<text x="130.4" y="155">C5</text>
<text x="158" y="154.2">10uF</text>
<text x="158" y="151.5">C9</text>
<text x="169.1" y="154.8">0.1uF</text>
<text x="169.1" y="152.3">C6</text>
<text x="31.1" y="157.5">0.1uF</text>
<text x="80.7" y="157.5">0.1uF</text>
<text x="130.4" y="157.5">0.1uF</text>
<text x="180.4" y="160.8">JP21 Ground</text>
<text x="45.1" y="168.8">D1</text>
<text x="75.5" y="169.1">JP13</text>
<text x="86.5" y="171.6">Remote Switch</text>
<text x="230.1" y="171.3">Batt2</text>
<text x="230.1" y="168.8">JP18</text>
<text x="246.6" y="171.3">Batt1</text>
<text x="246.6" y="168.8">JP19</text>
<text x="31.3" y="177.9">1.8K</text>
<text x="31.3" y="174.1">R1</text>
<text x="45.1" y="180.1">HLMP1700</text>
<text x="78.3" y="185.1">S1</text>
<text x="97.6" y="182.9">JP14</text>
<text x="217.6" y="185.4">Smart Product Design Lab</text>
<text x="217.6" y="188.1">201 Thornton</text>
<text x="217.6" y="190.9">Stanford University</text>
<text x="25.8" y="193.9">MH1</text>
<text x="39.6" y="193.9">MH2</text>
<text x="53.4" y="193.9">MH3</text>
<text x="67.2" y="193.9">MH4</text>
<text x="75.5" y="194.5">Switch 3.3/5</text>
<text x="97.6" y="193.7">USB Battery</text>
<text x="155.5" y="196.4">2/3/2022</text>
<text x="217.6" y="193.7">Stanford, CA</text>
<text x="217.6" y="196.4">94305-4021</text>
<text x="25.8" y="202.2">MTG_HOLE MTG_HOLE MTG_HOLE MTG_HOLE</text>
<text x="155.5" y="199.2">Z:\DevProjects-2\2021Projects\PowerDistBoard\PowerDistBoardV1.SchDoc</text>
<text x="160.8" y="202.2">*</text>
</g>
<g font-size="2.5">
<text x="62" y="36.7">1</text>
<text x="74.1" y="36.7">2</text>
<text x="111.7" y="36.7">1</text>
<text x="123.8" y="36.7">2</text>
<text x="161.3" y="36.7">1</text>
<text x="173.5" y="36.7">2</text>
<text x="66.7" y="54.7">1</text>
<text x="66.7" y="57.4">2</text>
<text x="116.3" y="54.7">1</text>
<text x="116.3" y="57.4">2</text>
<text x="166" y="54.7">1</text>
<text x="166" y="57.4">2</text>
<text x="66.7" y="60.2">3</text>
<text x="116.3" y="60.2">3</text>
<text x="166" y="60.2">3</text>
<text x="66.7" y="76.7">1</text>
<text x="116.3" y="76.7">1</text>
<text x="166" y="76.7">1</text>
<text x="66.7" y="79.5">2</text>
<text x="66.7" y="82.3">3</text>
<text x="116.3" y="79.5">2</text>
<text x="116.3" y="82.3">3</text>
<text x="166" y="79.5">2</text>
<text x="166" y="82.3">3</text>
<text x="66.7" y="98.8">1</text>
<text x="66.7" y="101.6">2</text>
<text x="116.3" y="101.6">1</text>
<text x="166" y="101.6">1</text>
<text x="66.7" y="104.3">3</text>
<text x="116.3" y="104.3">2</text>
<text x="116.3" y="107.1">3</text>
<text x="166" y="104.3">2</text>
<text x="166" y="107.1">3</text>
<text x="213" y="118.1">1</text>
<text x="66.7" y="120.9">1</text>
<text x="66.7" y="123.6">2</text>
<text x="116.3" y="120.9">1</text>
<text x="116.3" y="123.6">2</text>
<text x="166" y="120.9">1</text>
<text x="166" y="123.6">2</text>
<text x="213" y="120.9">2</text>
<text x="244.8" y="120.6" transform="rotate(-90 244.8 120.6)">1</text>
<text x="247.5" y="120.6" transform="rotate(-90 247.5 120.6)">2</text>
<text x="66.7" y="126.4">3</text>
<text x="116.3" y="126.4">3</text>
<text x="166" y="126.4">3</text>
<text x="213" y="131.9">1</text>
<text x="213" y="134.6">2</text>
<text x="28.8" y="147.1">1</text>
<text x="36.3" y="148.4">IN</text>
<text x="43.5" y="148.4">OUT</text>
<text x="54.8" y="147.1">3</text>
<text x="78.5" y="147.1">1</text>
<text x="86" y="148.4">IN</text>
<text x="93.2" y="148.4">OUT</text>
<text x="104.5" y="147.1">3</text>
<text x="128.2" y="147.1">1</text>
<text x="135.7" y="148.4">IN</text>
<text x="142.8" y="148.4">OUT</text>
<text x="154.2" y="147.1">3</text>
<text x="39.6" y="152">GND</text>
<text x="89.3" y="152">GND</text>
<text x="139" y="152">GND</text>
<text x="41.9" y="158.4" transform="rotate(-90 41.9 158.4)">2</text>
<text x="91.6" y="158.4" transform="rotate(-90 91.6 158.4)">2</text>
<text x="141.3" y="158.4" transform="rotate(-90 141.3 158.4)">2</text>
<text x="233.7" y="162" transform="rotate(-90 233.7 162)">2</text>
<text x="236.5" y="162" transform="rotate(-90 236.5 162)">1</text>
<text x="250.3" y="162" transform="rotate(-90 250.3 162)">2</text>
<text x="253.1" y="162" transform="rotate(-90 253.1 162)">1</text>
<text x="184.1" y="167.5" transform="rotate(-90 184.1 167.5)">1</text>
<text x="186.8" y="167.5" transform="rotate(-90 186.8 167.5)">2</text>
<text x="39.9" y="174.6">1</text>
<text x="52" y="174.6">2</text>
<text x="79.2" y="175.8" transform="rotate(-90 79.2 175.8)">1</text>
<text x="81.9" y="175.8" transform="rotate(-90 81.9 175.8)">2</text>
<text x="87.9" y="185.7">2</text>
<text x="73" y="188.4">1</text>
<text x="78.3" y="187">NC</text>
<text x="80.5" y="189.8">COMMON</text>
<text x="87.9" y="191.2">3</text>
<text x="99.8" y="187">1</text>
<text x="99.8" y="189.8">2</text>
<text x="148.6" y="186.8">Title</text>
<text x="78" y="192.6">NO</text>
<text x="148.6" y="192.3">Size:</text>
<text x="148.6" y="196.4">Date:</text>
<text x="168" y="192.3">Number:</text>
<text x="168.5" y="196.4">Time: 10:42:37 AM</text>
<text x="192.8" y="192.3">Revision:</text>
<text x="192.8" y="196.4">Sheet</text>
<text x="202.2" y="196.4">of</text>
<text x="148.6" y="199.2">File:</text>
</g>
<g font-size="2.5" fill="#1c1c1c">
<text x="46.8" y="47.8">+5</text>
<text x="96.5" y="47.8">+5</text>
<text x="146.2" y="47.8">+5</text>
<text x="27.5" y="138.8">+5</text>
<text x="77.1" y="138.8">+5</text>
<text x="126.8" y="138.8">+5</text>
<text x="27.5" y="171.9">+5</text>
<text x="66.1" y="180.1">+5</text>
</g>
<text font-size="2.5" fill="#0a0a0a" x="148.6" y="201.9">Drawn By:</text>
</svg>
